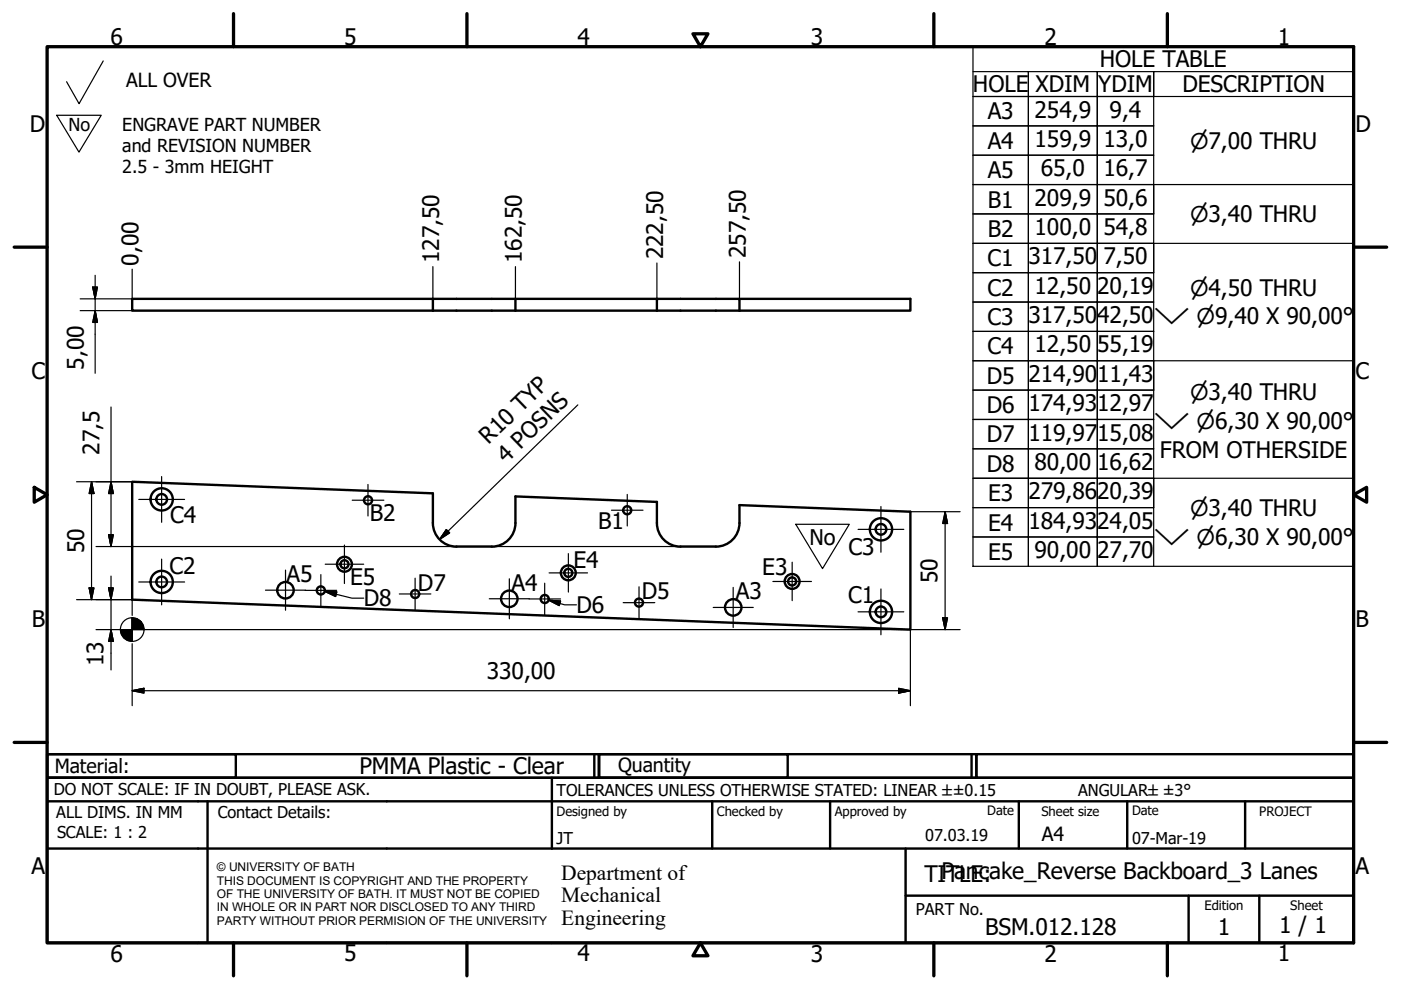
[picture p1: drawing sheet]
<svg xmlns="http://www.w3.org/2000/svg" width="297mm" height="210mm" viewBox="0 0 297 210" stroke-linecap="round" stroke-linejoin="round" font-family="sans-serif">
<!-- layer: Visible (ISO) -->
<g fill="none" stroke="#000" stroke-width=".51">
<path d="M91.8 65.9h-63.8v-2.5h128.8v2.5M91.8 63.4v2.5M91.8 65.9h65M109.3 63.4v2.5M139.3 63.4v2.5M156.8 63.4h36.2v2.5h-36.2M96.8 115.9h7.5M96.8 115.9a5 5 0 0 1-5-5v-6.3l-63.8-2.5v25l165 6.4v-25l-36.2-1.4v3.8a5 5 0 0 1-5 5M144.3 115.9h7.5M144.3 115.9a5 5 0 0 1-5-5v-4.5l-30-1.1v5.6a5 5 0 0 1-5 5"/>
<circle cx="34.3" cy="105.9" r="1.13"/>
<circle cx="34.3" cy="105.9" r="2.36"/>
<circle cx="73" cy="119.6" r=".86"/>
<circle cx="73" cy="119.6" r="1.58"/>
<circle cx="78" cy="106.1" r=".86"/>
<circle cx="133" cy="108.2" r=".86"/>
<circle cx="186.8" cy="112.2" r="1.13"/>
<circle cx="186.8" cy="112.2" r="2.36"/>
<circle cx="34.3" cy="123.4" r="1.13"/>
<circle cx="34.3" cy="123.4" r="2.36"/>
<circle cx="60.5" cy="125.1" r="1.75"/>
<circle cx="68" cy="125.2" r=".86"/>
<circle cx="88" cy="125.9" r=".86"/>
<circle cx="108" cy="127" r="1.75"/>
<circle cx="115.5" cy="127" r=".86"/>
<circle cx="120.5" cy="121.5" r=".86"/>
<circle cx="120.5" cy="121.5" r="1.58"/>
<circle cx="135.5" cy="127.8" r=".86"/>
<circle cx="155.5" cy="128.8" r="1.75"/>
<circle cx="167.9" cy="123.3" r=".86"/>
<circle cx="167.9" cy="123.3" r="1.58"/>
<circle cx="186.8" cy="129.7" r="1.13"/>
<circle cx="186.8" cy="129.7" r="2.36"/>
</g>
<!-- layer: Border (ISO) -->
<g fill="none" stroke="#000" stroke-width=".7">
<path d="M10 9.9h277v190h-277zM49.5 2.9v7M99 2.9v7M146.9 7.2h3.2l-1.6 2.7zM198 2.9v7M247.5 2.9v7M3 52.4h7M287 52.4h7M7.3 103.3l2.7 1.6-2.7 1.6zM287 104.9l2.8-1.6v3.2zM3 157.4h7M287 157.4h7"/>
<path d="M49.5 199.9v7M99 199.9v7M148.5 199.9l1.6 2.7h-3.2zM198 199.9v7M247.5 199.9v7"/>
</g>
<!-- layer: Title (ISO) -->
<g fill="none" stroke="#000" stroke-width=".51">
<path d="M10 159.9h40v5h-40zM10 159.9h117v5h-117zM126 159.9v5M127 159.9h40v5h-40zM127 159.9h80v5h-80zM206 159.9v5M207 159.9h80v5h-80zM10 169.9v-5h277v5M10 169.9h277v30h-277zM10 179.9h277M44 169.9v30M117 164.9v15"/>
<path d="M151 169.9v10M176 169.9v10M192 179.9v20M216 169.9v10M239 169.9v10M264 169.9v10M192 189.9h95M252 189.9v10M267 189.9v10"/>
</g>
<!-- layer: Sketch Geometry (ISO) -->
<path d="M21.9 12.9l-5.1 9.1-2.7-4.7M12 24.4h9.5l-4.8 7.9zM168.7 111.2h11.4l-5.7 9.4zM28 133v.5" fill="none" stroke="#000" stroke-width=".25"/>
<path d="M174.3 130h.2" fill="none" stroke="#fff" stroke-width=".21"/>
<!-- layer: Dimension (ISO) -->
<g fill="none" stroke="#000" stroke-width=".25">
<path d="M20.2 58.4v20.7M28 57.1v6.3h-11M91.8 56.5v9.4M109.3 56.5v6.9M139.3 55.8v10.1M156.8 55.5v7.9M17 65.9h11M19.7 60.9h1l-.5 2.5zM20.2 65.9l.5 2.5h-1zM23.5 86.3v29.6M122.5 85.8l-29.3 28.6M16.2 102.1h11.8"/>
<path d="M19.4 102.1l.5 2.5h-1zM19.4 102.1v25M20.4 115.9h52.5M23 113.4h1l-.5 2.5zM23.5 102.1l.5 2.5h-1zM73.1 115.9h78.7M94.6 112.3l.7 .7-2.1 1.4zM193 108.5h10.6M200.4 108.5l.5 2.5h-1zM200.4 108.5v25M16.2 127.1h11.8v3.4M18.9 124.6h1l-.5 2.5z"/>
<path d="M20.4 133.5h5.2M23 124.6h1l-.5 2.5zM23.5 133.5l.5 2.5h-1zM23.5 122.1v19.9M28 136.5v13.1M30.4 133.5h156.3M186.9 133.5h16.7M193 133.5v16.1M199.9 131h1l-.5 2.5zM28 146.4l2.5-.5v1.1zM28 146.4h165M190.5 145.9l2.5 .5-2.5 .6z"/>
<circle cx="28" cy="133.5" r="2.51"/>
</g>
<g fill="#000" stroke="#000" stroke-width=".25">
<path d="M19.7 60.9l.5 2.5zM19.7 60.9h1l-.5 2.5zM20.2 65.9l.5 2.5zM20.2 65.9l.5 2.5h-1zM19.4 102.1l.5 2.5zM19.4 102.1l.5 2.5h-1zM23 113.4l.5 2.5zM23 113.4h1l-.5 2.5zM23.5 102.1l.5 2.5zM23.5 102.1l.5 2.5h-1zM94.6 112.3l-1.4 2.1zM94.6 112.3l.7 .7-2.1 1.4z"/>
<path d="M200.4 108.5l.5 2.5zM200.4 108.5l.5 2.5h-1zM18.9 124.6l.5 2.5zM18.9 124.6h1l-.5 2.5zM23 124.6l.5 2.5zM23 124.6h1l-.5 2.5zM23.5 133.5l.5 2.5zM23.5 133.5l.5 2.5h-1zM25.5 133.5l.8 1.7-.6-.8zM25.5 133.5l1.6 2.3-.8-.6zM25.5 133.5l2.5 2.5-.9-.2zM28 133.5h2.5z"/>
<path d="M28 131l2.5 2.5h-2.5zM28 131v5zM25.5 133.5h2.5v2.5zM25.5 133.5h2.5zM29.8 131.7l.5 .8 .2 1zM29 131.2l.8 .5 .7 1.8zM28 131l1 .2 1.5 2.3zM199.9 131l.5 2.5zM199.9 131h1l-.5 2.5zM28 146.4l2.5-.5zM28 146.4l2.5-.5v1.1zM190.5 147l2.5-.6z"/>
<path d="M190.5 145.9l2.5 .5-2.5 .6z"/>
</g>
<!-- layer: Symbol (ISO) -->
<g fill="none" stroke="#000" stroke-width=".25">
<path d="M206.3 15.2h11.7v5.3h-11.7h11.7v6.2h-11.7h11.7v6.2h-11.7h11.7v6.2h-11.7h11.7v6.3h-11.7h11.7v6.2h-11.7h11.7v6.2h-11.7h11.7v6.2h-11.7h11.7v6.3h-11.7h11.7v6.2h-11.7h11.7v6.2h-11.7h11.7v6.2h-11.7h11.7v6.3h-11.7h11.7v6.2h-11.7h11.7v6.2h-11.7h11.7v6.2h-11.7h11.7v6.3v-6.3h14.6v6.3v-6.3h12v6.3M206.3 9.9h80.7v110.2h-80.7zM218 15.2h14.6v5.3h-14.6zM232.6 15.2h12v5.3h-12zM287 15.2h-42.4v5.3h42.4M218 20.5h14.6v6.2h-14.6zM218 26.7h14.6v6.2h-14.6zM218 32.9h14.6v6.2h-14.6zM218 39.1h14.6v6.3h-14.6zM232.6 20.5h12v6.2h-12zM232.6 26.7h12v6.2h-12zM232.6 32.9h12v6.2h-12z"/>
<path d="M232.6 39.1h12v6.3h-12zM218 45.4h14.6v6.2h-14.6zM218 51.6h14.6v6.2h-14.6zM218 57.8h14.6v6.2h-14.6zM232.6 45.4h12v6.2h-12zM232.6 51.6h12v6.2h-12zM232.6 57.8h12v6.2h-12zM244.6 45.4v-6.3h42.4v6.3M244.6 57.8v-6.2h42.4v6.2M218 64h14.6v6.3h-14.6zM218 70.3h14.6v6.2h-14.6zM218 76.5h14.6v6.2h-14.6z"/>
<path d="M232.6 64h12v6.3h-12zM232.6 70.3h12v6.2h-12zM232.6 76.5h12v6.2h-12zM218 82.7h14.6v6.2h-14.6zM218 88.9h14.6v6.3h-14.6zM218 95.2h14.6v6.2h-14.6zM232.6 82.7h12v6.2h-12zM232.6 88.9h12v6.3h-12zM232.6 95.2h12v6.2h-12zM244.6 82.7v-6.2h42.4v6.2M218 101.4h14.6v6.2h-14.6zM218 107.6h14.6v6.2h-14.6z"/>
<path d="M232.6 101.4h12v6.2h-12zM232.6 107.6h12v6.2h-12zM244.6 107.6v-6.2h42.4v6.2M68.9 125.4l2.5 .1-.2 1zM68.9 125.4l5.7 1.4h2.5M116.3 127.2l2.6 .3-.3 .9zM116.3 127.2l3.4 1h2.5"/>
</g>
<!-- layer: Center Mark (ISO) -->
<g fill="none" stroke="#000" stroke-width=".25">
<path d="M29.4 105.9h9.7M34.3 101v9.7M34.3 118.5v9.7M69 119.6h8.1M73 115.6v8.1M74.7 106.1h6.7M78 102.7v6.7M120.5 117.4v8.1M129.6 108.2h6.7M133 104.8v6.7M168 119.2v8.2M181.9 112.2h9.7"/>
<path d="M186.8 107.4v9.7M29.4 123.4h9.7M56.3 125.1h8.5M60.5 120.9v8.5M64.7 125.2h6.7M68 121.8v6.7M84.7 125.9h6.7M88 122.6v6.7M103.7 127h8.5M108 122.7v8.5M112.1 127h6.8M115.5 123.6v6.8"/>
<path d="M116.4 121.5h8.2M132.1 127.8h6.7M135.5 124.4v6.7M151.2 128.8h8.5M155.4 124.5v8.5M163.9 123.3h8.1M181.9 129.7h9.7M186.8 124.9v9.7"/>
</g>
<!-- layer: Symbol (ISO) -->
<path d="M68.9 125.4l2.5 .1zM68.9 125.4l2.5 .1-.2 1zM116.3 127.2l2.6 .3zM116.3 127.2l2.6 .3-.3 .9z" fill="#000" stroke="#000" stroke-width=".25"/>
<g font-size="4.8">
<text x="23.4" y="9.5">6</text>
<text x="72.9" y="9.5">5</text>
<text x="122.4" y="9.5">4</text>
<text x="171.9" y="9.5">3</text>
<text x="221.4" y="9.5">2</text>
<text x="270.9" y="9.5">1</text>
<text x="233.2" y="14.3">HOLE TABLE</text>
<text x="206.3" y="19.6">HOLE</text>
<text x="219.6" y="19.6">XDIM</text>
<text x="232.9" y="19.6">YDIM</text>
<text x="250.7" y="19.6">DESCRIPTION</text>
<text x="6.3" y="27.9">D</text>
<text x="209.4" y="25.3">A3</text>
<text x="219.4" y="24.9">254,9</text>
<text x="235.3" y="24.9">9,4</text>
<text x="287.4" y="27.9">D</text>
<text x="209.4" y="31.6">A4</text>
<text x="219.4" y="31.2">159,9</text>
<text x="234" y="31.2">13,0</text>
<text x="209.4" y="37.7">A5</text>
<text x="220.7" y="37.4">65,0</text>
<text x="234" y="37.4">16,7</text>
<text x="209.4" y="44">B1</text>
<text x="219.4" y="43.6">209,9</text>
<text x="234" y="43.6">50,6</text>
<text x="209.4" y="50.3">B2</text>
<text x="219.4" y="49.8">100,0</text>
<text x="234" y="49.8">54,8</text>
<text x="29.4" y="56.3" transform="rotate(-90 29.4 56.3)">0,00</text>
<text x="93.1" y="55.8" transform="rotate(-90 93.1 55.8)">127,50</text>
<text x="110.6" y="55.8" transform="rotate(-90 110.6 55.8)">162,50</text>
<text x="140.6" y="55" transform="rotate(-90 140.6 55)">222,50</text>
<text x="158.1" y="54.8" transform="rotate(-90 158.1 54.8)">257,50</text>
<text x="209.4" y="56.4">C1</text>
<text x="218" y="56">317,50</text>
<text x="234" y="56">7,50</text>
<text x="209.4" y="62.7">C2</text>
<text x="219.4" y="62.3">12,50</text>
<text x="232.6" y="62.3">20,19</text>
<text x="209.4" y="68.9">C3</text>
<text x="218" y="68.5">317,50</text>
<text x="232.6" y="68.5">42,50</text>
<text x="209.4" y="75.1">C4</text>
<text x="219.4" y="74.7">12,50</text>
<text x="232.6" y="74.7">55,19</text>
<text x="6.7" y="80.4">C</text>
<text x="17.8" y="78.4" transform="rotate(-90 17.8 78.4)">5,00</text>
<text x="209.2" y="81.3">D5</text>
<text x="218" y="81">214,90</text>
<text x="232.6" y="81">11,43</text>
<text x="287.4" y="80.4">C</text>
<text x="209.2" y="87.6">D6</text>
<text x="218" y="87.2">174,93</text>
<text x="232.6" y="87.2">12,97</text>
<text x="103.6" y="94.4" transform="rotate(-44 103.6 94.4)">R10 TYP</text>
<text x="209.2" y="93.8">D7</text>
<text x="218" y="93.4">119,97</text>
<text x="232.6" y="93.4">15,08</text>
<text x="21.1" y="96.4" transform="rotate(-90 21.1 96.4)">27,5</text>
<text x="107.4" y="98.3" transform="rotate(-44 107.4 98.3)">4 POSNS</text>
<text x="209.2" y="100">D8</text>
<text x="219.4" y="99.6">80,00</text>
<text x="232.6" y="99.6">16,62</text>
<text x="245.9" y="97.1">FROM OTHERSIDE</text>
<text x="209.5" y="106.3">E3</text>
<text x="218" y="105.9">279,86</text>
<text x="232.6" y="105.9">20,39</text>
<text x="36.1" y="111">C4</text>
<text x="78.4" y="110.4">B2</text>
<text x="126.8" y="112.1">B1</text>
<text x="209.5" y="112.5">E4</text>
<text x="218" y="112.1">184,93</text>
<text x="232.6" y="112.1">24,05</text>
<text x="17.8" y="117.3" transform="rotate(-90 17.8 117.3)">50</text>
<text x="179.9" y="117.7">C3</text>
<text x="209.5" y="118.7">E5</text>
<text x="219.4" y="118.3">90,00</text>
<text x="232.6" y="118.3">27,70</text>
<text x="35.9" y="121.7">C2</text>
<text x="60.7" y="123.3">A5</text>
<text x="74.3" y="124.1">E5</text>
<text x="88.6" y="125.3">D7</text>
<text x="108.4" y="125.3">A4</text>
<text x="121.6" y="120.3">E4</text>
<text x="161.6" y="122">E3</text>
<text x="198.8" y="123.6" transform="rotate(-90 198.8 123.6)">50</text>
<text x="77.1" y="128.6">D8</text>
<text x="122.2" y="130">D6</text>
<text x="136.1" y="127.1">D5</text>
<text x="156" y="127.1">A3</text>
<text x="179.9" y="127.8">C1</text>
<text x="6.8" y="132.9">B</text>
<text x="287.4" y="132.9">B</text>
<text x="21.9" y="141.3" transform="rotate(-90 21.9 141.3)">13</text>
<text x="103.2" y="144.1">330,00</text>
<text x="76.2" y="164.1">PMMA Plastic - Clear</text>
<text x="6.7" y="185.4">A</text>
<text x="287.4" y="185.4">A</text>
<text x="196" y="187">TIPTaLnEc:ake_Reverse Backboard_3 Lanes</text>
<text x="271.2" y="197.9">1 / 1</text>
<text x="23.4" y="203.9">6</text>
<text x="72.9" y="203.8">5</text>
<text x="122.4" y="203.8">4</text>
<text x="171.9" y="203.9">3</text>
<text x="208.9" y="198.2">BSM.012.128</text>
<text x="221.4" y="203.9">2</text>
<text x="258.2" y="198.2">1</text>
<text x="270.9" y="203.8">1</text>
</g>
<g font-size="4.6">
<text x="252.3" y="31.5">⌀7,00 THRU</text>
<text x="252.3" y="47">⌀3,40 THRU</text>
<text x="252.3" y="62.7">⌀4,50 THRU</text>
<text x="244.6" y="68.8">⌵ ⌀9,40 X 90,00°</text>
<text x="252.3" y="84.9">⌀3,40 THRU</text>
<text x="244.6" y="91">⌵ ⌀6,30 X 90,00°</text>
<text x="252.3" y="109.4">⌀3,40 THRU</text>
<text x="171.6" y="115.6">No</text>
<text x="244.6" y="115.5">⌵ ⌀6,30 X 90,00°</text>
<text x="119" y="186.5">Department of</text>
<text x="119" y="191.3">Mechanical</text>
<text x="119" y="196">Engineering</text>
</g>
<g font-size="4.1">
<text x="26.8" y="18.4">ALL OVER</text>
<text x="11.6" y="163.9">Material:</text>
<text x="131" y="163.7">Quantity</text>
<text x="220.9" y="178.4">A4</text>
</g>
<g font-size="3.8">
<text x="14.5" y="27.8">No</text>
<text x="25.9" y="27.7">ENGRAVE PART NUMBER</text>
<text x="25.9" y="32.2">and REVISION NUMBER</text>
<text x="25.9" y="36.7">2.5 - 3mm HEIGHT</text>
</g>
<g font-size="3.5">
<text x="11.4" y="168.5">DO NOT SCALE: IF IN DOUBT, PLEASE ASK.</text>
<text x="11.9" y="173.5">ALL DIMS. IN MM</text>
<text x="46.2" y="173.5">Contact Details:</text>
<text x="118" y="168.8">TOLERANCES UNLESS OTHERWISE STATED: LINEAR ±±0.15</text>
<text x="228.6" y="168.8">ANGULAR±±3°</text>
<text x="12.1" y="177.6">SCALE: 1 : 2</text>
<text x="118" y="178.9">JT</text>
<text x="196.2" y="178.3">07.03.19</text>
<text x="240" y="178.9">07-Mar-19</text>
<text x="194.2" y="194.1">PART No.</text>
</g>
<g font-size="2.8">
<text x="118" y="173">Designed by</text>
<text x="152" y="173">Checked by</text>
<text x="177" y="173">Approved by</text>
<text x="209.3" y="172.9">Date</text>
<text x="220.8" y="173">Sheet size</text>
<text x="240" y="172.9">Date</text>
<text x="267" y="172.9">PROJECT</text>
<text x="255.4" y="193">Edition</text>
<text x="273.6" y="193">Sheet</text>
</g>
<g font-size="2.5">
<text x="46" y="184.7">© UNIVERSITY OF BATH</text>
<text x="46" y="187.6">THIS DOCUMENT IS COPYRIGHT AND THE PROPERTY</text>
<text x="46" y="190.4">OF THE UNIVERSITY OF BATH. IT MUST NOT BE COPIED</text>
<text x="46" y="193.2">IN WHOLE OR IN PART NOR DISCLOSED TO ANY THIRD</text>
<text x="46" y="196.1">PARTY WITHOUT PRIOR PERMISION OF THE UNIVERSITY</text>
</g>
</svg>
